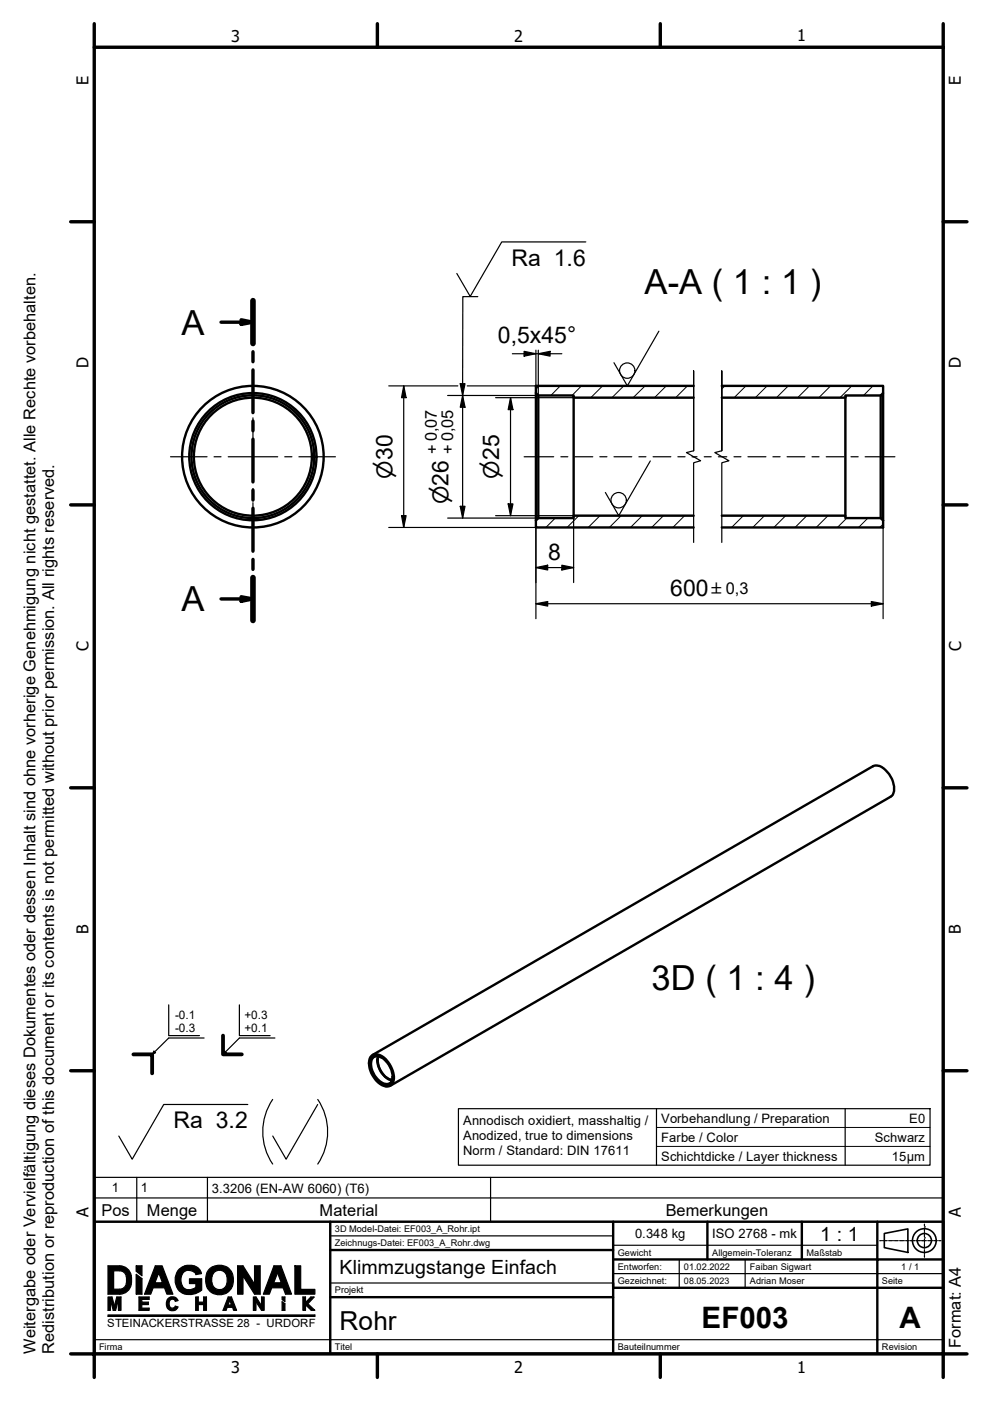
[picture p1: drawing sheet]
<svg xmlns="http://www.w3.org/2000/svg" width="210mm" height="297mm" viewBox="0 0 210 297" stroke-linecap="round" stroke-linejoin="round" font-family="sans-serif">
<!-- layer: Hatch (ISO) -->
<g fill="none" stroke="#000" stroke-width=".21">
<path d="M114.3 81.8l-.7 .7M118.8 81.8l-2 2M123.3 81.8l-2 2M127.8 81.8l-2.5 2.5M132.2 81.8l-2.4 2.5M136.8 81.8l-2.6 2.5M141.3 81.8l-2.5 2.5M145.8 81.8l-2.5 2.5M153.7 81.8l-.7 .7M158.2 81.8l-2.5 2.5M162.6 81.8l-2.5 2.5M167.1 81.8l-2.5 2.5"/>
<path d="M171.6 81.8l-2.5 2.5M176.1 81.8l-2.5 2.5M180.6 81.8l-2.5 2.5M185.1 81.8l-2 2M117.7 109.8l-2 2M122.7 109.3l-2.5 2.5M127.2 109.3l-2.5 2.5M131.7 109.3l-2.5 2.5M136.2 109.3l-2.5 2.5M140.7 109.3l-2.5 2.5M145.2 109.3l-2.5 2.5M153.1 109.3l-.1 .1"/>
<path d="M157.6 109.3l-2.5 2.5M162.1 109.3l-2.5 2.5M166.6 109.3l-2.5 2.5M171.1 109.3l-2.5 2.5M175.6 109.3l-2.5 2.5M179.5 109.8l-2 2M184 109.8l-2 2M187.2 111.2l-.7 .6"/>
</g>
<!-- layer: Visible (ISO) -->
<g fill="none" stroke="#000" stroke-width=".51">
<path d="M113.6 83.3v27M114.1 83.8v26M121.6 84.3v25M147.1 81.8h-33.5v1.5l.5 .5h7.5v.5h25.5M153 81.8h34.2v1.5l-.5 .5M153 84.3h26.2M179.2 84.3v25M186.7 83.8h-7.5v.5M186.7 83.8v26M187.2 83.3v28.5h-34.2M121.6 109.3v.5h-7.5l-.5 .5v1.5h33.5M121.6 109.3h25.5"/>
<path d="M153 109.3h26.2v.5h7.5l.5 .5M78.7 223.9a2.33 2.33 0 0 1 3.1 .7 5.1 5.1 0 0 1 1.5 5 1.7 1.7 0 0 1-2.7 .2 5.1 5.1 0 0 1-2.1-5.7zM78.9 224.3a1.91 1.91 0 0 1 2.8 .6 4.4 4.4 0 0 1 1.3 4.6 1.77 1.77 0 0 1-2.8-.3 4.6 4.6 0 0 1-1.5-4.6zM79 223.7l106.1-61.2a2.56 2.56 0 0 1 3 1.2 4.8 4.8 0 0 1 1.2 4.8l-.5 .4-106 61.3M80.1 223.9a4.5 4.5 0 0 0 3 5.2M80.3 224a4.3 4.3 0 0 0 2.8 5M80.9 224.2a1.38 1.38 0 0 0-1.6-.1 1.38 1.38 0 0 0-.6 1.5 4.6 4.6 0 0 0 3 4.2 1.28 1.28 0 0 0 1.6-1.6"/>
<circle cx="53.6" cy="96.8" r="12.5"/>
<circle cx="53.6" cy="96.8" r="13.5"/>
<circle cx="53.6" cy="96.8" r="13"/>
<circle cx="53.6" cy="96.8" r="15"/>
</g>
<!-- layer: Break Line (ISO) -->
<path d="M147.1 95.6v-17v17l-1.6 .4 3 1.7-1.4 .4v16.9M153 95.6v-17v17l-1.4 .4 3 1.7-1.6 .4v16.9" fill="none" stroke="#000" stroke-width=".25"/>
<!-- layer: Hatch (ISO) -->
<g fill="#000">
<path d="M32.6 222.9l.2 .1-.5 .5zM32.3 223.5l.5-.5 .2 .2zM47.6 222.9l.2 .1-.5 .5zM47.3 223.5l.5-.5 .2 .2z"/>
<path d="M24.1 269.4v3.9h1.3a1.6 1.6 0 0 0 1.4-2.1 1.49 1.49 0 0 0-1.4-1.8zM22.9 268.4v6h2.5a2.83 2.83 0 0 0 2.5-3.6 2.59 2.59 0 0 0-2.5-2.4z" fill-rule="evenodd"/>
<path d="M22.9 275h.8l.6 1.9 .5-1.9h.9v2.8h-.6v-2.2l-.6 2.2h-.5l-.6-2.2v2.2h-.5z" fill-rule="evenodd"/>
<path d="M28.9 270.2l1.2 .9v3.3h-1.2z" fill-rule="evenodd"/>
<path d="M28.9 268.4h1.2v2.1l-1.2-.9z" fill-rule="evenodd"/>
<path d="M29.5 275h2.1v.5h-1.5v.6h1.4v.5h-1.4v.8h1.5v.4h-2.1z" fill-rule="evenodd"/>
<path d="M33.7 269.9l-.8 2.1h1.6zM32.9 268.4l-2.3 6h1.4l.5-1.4h2.4l.5 1.4h1.3l-2.3-6z" fill-rule="evenodd"/>
<path d="M35.5 275.4a1.28 1.28 0 0 1 2.1 .1l.1 .2-.5 .2a.73 .73 0 0 0-1-.4 .73 .73 0 0 0-.4 1 .72 .72 0 0 0 .5 .8 .72 .72 0 0 0 .9-.4l.5 .2a1.26 1.26 0 0 1-1.1 .8 1.26 1.26 0 0 1-1.2-.7l-.1-1z" fill-rule="evenodd"/>
<path d="M38 269.1a3.2 3.2 0 0 1 4.4 .2l.3 .7-1.2 .2a1.72 1.72 0 0 0-2.1-.7 1.72 1.72 0 0 0-1 2 1.84 1.84 0 0 0 1.1 1.8 1.84 1.84 0 0 0 2-.4v-.8h-1.3v-1h2.6v2.4a3.5 3.5 0 0 1-5.2-.3 3.5 3.5 0 0 1 .4-4.1z" fill-rule="evenodd"/>
<path d="M41.5 275h.5v1.1h1.2v-1.1h.6v2.8h-.6v-1.2h-1.2v1.2h-.5z" fill-rule="evenodd"/>
<path d="M45.5 269.7a2.46 2.46 0 0 0 .5 3.7 1.84 1.84 0 0 0 1.8-.6 1.84 1.84 0 0 0 .3-1.9 1.61 1.61 0 0 0-.9-1.5 1.61 1.61 0 0 0-1.7 .3zM44.7 268.8a3.5 3.5 0 0 0 .3 5.3 3 3 0 0 0 3.4-.2 3 3 0 0 0 1-3.2 2.95 2.95 0 0 0-4.7-1.9z" fill-rule="evenodd"/>
<path d="M48.7 275.7l-.4 1h.8zM48.4 275l-1.1 2.8h.6l.3-.6h1.1l.2 .6h.7l-1.1-2.8z" fill-rule="evenodd"/>
<path d="M50.4 268.4h1.1l2.5 3.9v-3.9h1.2v6h-1.2l-2.5-3.9v3.9h-1.1z" fill-rule="evenodd"/>
<path d="M53.7 275h.6l1.2 1.8v-1.8h.5v2.8h-.5l-1.2-1.8v1.8h-.6z" fill-rule="evenodd"/>
<path d="M58.8 269.9l-.8 2.1h1.6zM58.1 268.4l-2.3 6h1.3l.5-1.4h2.4l.5 1.4h1.3l-2.2-6z" fill-rule="evenodd"/>
<path d="M59.8 276l.6 .4v1.4h-.6z" fill-rule="evenodd"/>
<path d="M59.8 275h.6v1l-.6-.5z" fill-rule="evenodd"/>
<path d="M62.5 268.4h1.3v5h3v1h-4.3z" fill-rule="evenodd"/>
<path d="M64.2 275h.6v1.2l1.1-1.2h.7l-1.3 1.4 1.5 1.4h-.8l-1.1-1-.1 .1v.9h-.6z" fill-rule="evenodd"/>
</g>
<path d="M22.9 278.9h43.9" fill="none" stroke="#000" stroke-width=".3"/>
<!-- layer: Section Line (ISO) -->
<g fill="none" stroke="#000" stroke-width=".72">
<path d="M46.9 68.3h6.7M51.1 67.8l2.5 .5-2.5 .5zM53.6 63.7v9.1M53.6 74.6v2.1M53.6 78.4v9.1M53.6 89.3v2M53.6 93.1v9.1M53.6 103.9v2.1M53.6 107.8v9.1M53.6 118.6v2.1M46.9 127h6.7M51.1 126.5l2.5 .5-2.5 .5z"/>
<path d="M53.6 122.5v9.1"/>
</g>
<path d="M53.6 63.7v9.1M53.6 122.5v9.1" fill="none" stroke="#000" stroke-width="1.2"/>
<path d="M51.1 67.8l2.5 .5-2.5 .5zM51.1 126.5l2.5 .5-2.5 .5z" fill="#000"/>
<!-- layer: Symbol (ISO) -->
<g fill="none" stroke="#000" stroke-width=".25">
<path d="M124.2 51.3h-17.8l-6.7 11.6-2.8-4.9M101.3 62.9h-3.2v20.9M139.7 70.2l-6.7 11.6-2.8-4.9M97.6 81.4h1l-.5 2.4zM137.9 97.7l-6.7 11.6-2.8-4.9M52.5 234.2h-17.8l-6.7 11.6-2.8-4.9M57.8 233.1a12.2 12.2 0 0 0 0 13.7M67.4 234.2l-6.7 11.6-2.9-4.9M67.4 233.1a12.2 12.2 0 0 1 0 13.7M20 254h180v-4.4h-180v9.4h180v-5M29 249.6v9.4M44 249.6v9.4"/>
<path d="M104 249.6v9.4"/>
<circle cx="133" cy="78.6" r="1.63"/>
<circle cx="131.2" cy="106.1" r="1.63"/>
</g>
<!-- layer: Border (ISO) -->
<g fill="none" stroke="#000" stroke-width=".72">
<path d="M20 10h180v277h-180zM20 5v5M80 5v5M140 5v5M200 5v5M15 47h5M200 47h5M15 107h5M200 107h5M15 167h5M200 167h5M15 227h5"/>
<path d="M200 227h5M15 287h5v5M80 287v5M140 287v5M205 287h-5v5"/>
</g>
<!-- layer: Title (ISO) -->
<g fill="none" stroke="#000" stroke-width=".25">
<path d="M196 259.5v.4M28.9 270.2l1.2 .9M59.8 276l.6 .4M70 262h60M70 272h60M130 264h56M130 270h70M144 267v6M158 267v6M186.5 263h.4M187.1 263h.1M187.3 263h.7"/>
<path d="M188.3 263h.1M188.5 263h.7M189.4 263h.1M189.7 263h.7M190.6 263h.1M190.8 263h.8M191.8 263h.1M192 263h.8M193 263h.1M193.2 263h.8M194.2 263h.1M194.4 263h.8"/>
<path d="M195.4 263h.1M195.6 263h.7M196 260.1h.1M196 262.5h.1M196 260.3v.8M196 261.3h.1M196 261.5v.7M196 262.7v.7M196 263.6h.1M196 263.8v.8M196 264.8h.1M196 265v.8"/>
<path d="M196 265.9v.1M196 266.2v.4M196.5 263h.1M196.8 263h.7M197.7 263h.1M198 263h.7M198.9 263h.1M199.1 263h.4M20 284h180"/>
</g>
<!-- layer: Sketch Geometry (ISO) -->
<g fill="none" stroke="#000" stroke-width=".25">
<path d="M35.8 213v6.6h6.5M50.8 213v6.6h6.5M32.6 222.9l.4 .3-.7 .3zM43.3 220.1h-7.5l-3.5 3.4M47.6 222.9l.4 .3-.7 .3zM58.3 220.1h-7.5l-3.5 3.4M97.2 235.1h100v11.9h-100zM139.2 235.1v11.9M179.2 235.1v11.9M22.9 278.8h43.9v.3h-43.9zM22.9 275h.8l.6 1.9 .5-1.9h.9v2.8h-.6v-2.2l-.6 2.2h-.5l-.6-2.2v2.2h-.5zM26.8 270.6a2.15 2.15 0 0 1-1 2.7h-1.7v-3.9a2.37 2.37 0 0 1 2.3 .5l.4 .7"/>
<path d="M27.8 272.3a3.1 3.1 0 0 0-1.8-3.9h-3.1v6h2.5a2.48 2.48 0 0 0 2.4-2.1M28.9 268.4v1.2v-1.2M28.9 270.2v4.2v-4.2M28.9 268.4h1.2v2.1l-1.2-.9M29.5 275h2.1v.5h-1.5v.6h1.4v.5h-1.4v.8h1.5v.4h-2.1zM30.1 271.1v3.3h-1.2M32.9 268.4h1.5l2.3 6h-1.3l-.5-1.4h-2.4l-.5 1.4h-1.4zM33.7 269.9l.8 2.1h-1.6zM35.5 275.5l-.2 1.1 .2 .7M36.1 275l-.6 .5M36.1 275h.8a1.09 1.09 0 0 1 .8 .8M36.8 275.5l.4 .4 .5-.2"/>
<path d="M36.8 275.5a.95 .95 0 0 0-1 .7 .95 .95 0 0 0 .5 1.1h.5M37.2 276.9l-.4 .4M37.2 276.9l.5 .2M37.7 277.1a1.25 1.25 0 0 1-1 .8 1.25 1.25 0 0 1-1.2-.6M38.6 272.6a1.9 1.9 0 0 0 2.9 .3M39.1 268.5a3.2 3.2 0 0 0-1.7 4.2 3.2 3.2 0 0 0 4.4 1.4l.9-.6M39.1 268.4a2.74 2.74 0 0 1 3.6 1.6l-1.2 .2M40 269.4l1.1 .3M40 269.3a2.08 2.08 0 0 0-1.3 3.3M41.2 269.7l.4 .5M41.5 275h.5v1.1h1.2v-1.1h.6v2.8h-.6v-1.2h-1.2v1.2h-.5zM41.5 272.9v-.8h-1.3v-1h2.6v2.4"/>
<path d="M44.9 270.6a2 2 0 0 0 1.8 2.8h.2M45 274.1a3.3 3.3 0 0 0 3.1 0M45.1 268.6a3.4 3.4 0 0 0-.1 5.5M45.2 268.6a3 3 0 0 1 3.4 .4 3 3 0 0 1 .8 3.3l-.5 1.1-.8 .7M45.7 269.6l-.5 .4-.2 .6M45.7 269.6a1.58 1.58 0 0 1 2.4 1M48.1 270.5v1.6M48.1 272.1a1.63 1.63 0 0 1-1.3 1.3M48.4 275h.7l1.1 2.8h-.7l-.2-.6h-1.1l-.3 .6h-.6zM48.7 275.7l.4 1h-.8zM50.4 268.4h1.1l2.5 3.9v-3.9h1.2v6h-1.2l-2.5-3.9v3.9h-1.1zM53.7 275h.6l1.2 1.8v-1.8h.5v2.8h-.5l-1.2-1.8v1.8h-.6z"/>
<path d="M58.1 268.4h1.5l2.2 6h-1.3l-.5-1.4h-2.4l-.5 1.4h-1.3zM58.8 269.9l.8 2.1h-1.6zM59.8 275h.6v1l-.6-.5zM59.8 276v1.8h.6v-1.4M62.5 268.4h1.3v5h3v1h-4.3zM64.2 275h.6v1.2l1.1-1.2h.7l-1.3 1.4 1.5 1.4h-.8l-1.1-1-.1 .1v.9h-.6z"/>
</g>
<!-- layer: Title (ISO) -->
<path d="M70 259h60v6M130 259h56M150 259v8M170 259v8M70 265h60v10M70 275h60v12M130 267h56v-8h14v28h-180v-28h50v28M200 267h-14v6h-56v-1M200 273h-14v14" fill="none" stroke="#000" stroke-width=".51"/>
<g fill="none" stroke="#000" stroke-width=".34">
<path d="M187.5 261.5l5-1v5l-5-1z"/>
<circle cx="196" cy="263" r="2.52"/>
<circle cx="196" cy="263" r="1.5"/>
</g>
<!-- layer: Center Mark (ISO) -->
<path d="M53.6 79.3v7.8M36.2 96.8h7.7M45.4 96.8h1.5M48.4 96.8h10.5M53.6 88.6v1.5M53.6 91.6v10.5M60.4 96.8h1.5M63.4 96.8h7.7M53.6 103.6v1.5M53.6 106.6v7.7" fill="none" stroke="#000" stroke-width=".25"/>
<!-- layer: Dimension (ISO) -->
<g fill="none" stroke="#000" stroke-width=".25">
<path d="M108.6 75h10.5M111.1 74.5l2.5 .5-2.5 .5zM113.6 74.2v9.1M114.1 75l2.5-.5v1zM114.1 74.2v9.6h-19.2M82.4 81.8h14.7M85.6 81.8l.5 2.5h-1zM85.6 81.8v30M98.1 83.8l.5 2.5h-1zM98.1 83.8v26M99.1 81.8h14.5M105.1 84.3h16.5"/>
<path d="M108.2 84.3l.6 2.6h-1.1zM108.2 84.3v25M82.4 111.8h31.2M85.1 109.3h1l-.5 2.5zM94.9 109.8h19.2M97.6 107.3h1l-.5 2.5zM105.1 109.3h16.5v14.2M107.7 106.8h1.1l-.6 2.5zM113.6 110.3v20.9M119.1 119.8l2.5 .5-2.5 .5zM187.2 110.3v20.9M113.6 120.3l2.5-.5v1z"/>
<path d="M113.6 128l2.5-.5v1zM113.6 120.3h8M113.6 128h73.6M184.7 127.5l2.5 .5-2.5 .5z"/>
</g>
<path d="M111.1 74.5l2.5 .5-2.5 .5zM114.1 75l2.5-.5v1zM85.6 81.8l.5 2.5h-1zM98.1 83.8l.5 2.5h-1zM108.2 84.3l.6 2.6h-1.1zM85.1 109.3h1l-.5 2.5zM97.6 107.3h1l-.5 2.5zM107.7 106.8h1.1l-.6 2.5zM113.6 120.3l2.5-.5v1zM113.6 128l2.5-.5v1zM119.1 119.8l2.5 .5-2.5 .5zM184.7 127.5l2.5 .5-2.5 .5z" fill="#000"/>
<!-- layer: Centerline (ISO) -->
<g fill="none" stroke="#000" stroke-width=".25">
<path d="M111.1 96.8h6.3M118.9 96.8h1.5M121.9 96.8h3.8M127.2 96.8h1.5M130.2 96.8h3.7M135.5 96.8h1.4M138.5 96.8h3.7M143.7 96.8h1.5M146.7 96.8h1.1M149.3 96.8h1.5M152.3 96.8h1.8M155.6 96.8h1.5"/>
<path d="M158.6 96.8h3.8M163.9 96.8h1.5M166.9 96.8h3.7M172.2 96.8h1.5M175.2 96.8h3.7M180.4 96.8h1.5M183.4 96.8h6.3"/>
</g>
<!-- layer: Symbol (ISO) -->
<path d="M97.6 81.4h1l-.5 2.4z" fill="#000"/>
<!-- layer: Sketch Geometry (ISO) -->
<path d="M139.2 239h58M139.2 243.1h58" fill="none" stroke="#000" stroke-width=".21"/>
<path d="M47.3 219.6v3.9h4M28.3 223.5h4v4.1" fill="none" stroke="#000" stroke-width=".8"/>
<g font-size="7.3">
<text x="136.7" y="62.4">A-A ( 1 : 1 )</text>
<text x="38.5" y="70.9">A</text>
<text x="38.5" y="129.6">A</text>
<text x="138.1" y="210">3D ( 1 : 4 )</text>
</g>
<g font-size="6.3">
<text x="148.8" y="281.5">EF003</text>
<text x="190.7" y="281.5">A</text>
</g>
<text font-size="5.5" x="72" y="282.1">Rohr</text>
<g font-size="4.9">
<text x="108.5" y="56.4">Ra 1.6</text>
<text x="105.5" y="72.8">0,5x45°</text>
<text x="116.2" y="118.7">8</text>
<text x="142.1" y="126.4">600</text>
<text x="36.8" y="239.3">Ra 3.2</text>
</g>
<g font-size="4.6">
<text x="83.2" y="101.5" transform="rotate(-90 83.2 101.5)">⌀30</text>
<text x="105.8" y="101.5" transform="rotate(-90 105.8 101.5)">⌀25</text>
<text x="95.1" y="106.9" transform="rotate(-90 95.1 106.9)">⌀26</text>
</g>
<g font-size="4.1">
<text x="173.9" y="263">1 : 1</text>
<text x="72" y="270.1">Klimmzugstange Einfach</text>
</g>
<g font-size="3.5">
<text x="92.8" y="96.3" transform="rotate(-90 92.8 96.3)">+ 0,07</text>
<text x="96.1" y="96.3" transform="rotate(-90 96.1 96.3)">+ 0,05</text>
<text x="21.5" y="257.8">Pos</text>
<text x="31.2" y="257.8">Menge</text>
<text x="67.8" y="257.8">Material</text>
<text x="141.1" y="257.8">Bemerkungen</text>
<text x="7.5" y="287" transform="rotate(-90 7.5 287)">Weitergabe oder Vervielfältigung dieses Dokumentes oder dessen Inhalt sind ohne vorherige Genehmigung nicht gestattet. Alle Rechte vorbehalten.</text>
<text x="11.5" y="287" transform="rotate(-90 11.5 287)">Redistribution or reproduction of this document or its contents is not permitted without prior permission. All rights reserved.</text>
<text x="203.8" y="285.8" transform="rotate(-90 203.8 285.8)">Format: A4</text>
</g>
<g font-size="3.4">
<text x="49" y="8.8">3</text>
<text x="109" y="8.8">2</text>
<text x="169" y="8.8">1</text>
<text x="18.8" y="18" transform="rotate(-90 18.8 18)">E</text>
<text x="203.8" y="18" transform="rotate(-90 203.8 18)">E</text>
<text x="18.8" y="78" transform="rotate(-90 18.8 78)">D</text>
<text x="203.8" y="78" transform="rotate(-90 203.8 78)">D</text>
<text x="18.8" y="138" transform="rotate(-90 18.8 138)">C</text>
<text x="203.8" y="138" transform="rotate(-90 203.8 138)">C</text>
<text x="18.8" y="198" transform="rotate(-90 18.8 198)">B</text>
<text x="203.8" y="198" transform="rotate(-90 203.8 198)">B</text>
<text x="18.8" y="258" transform="rotate(-90 18.8 258)">A</text>
<text x="203.8" y="258" transform="rotate(-90 203.8 258)">A</text>
<text x="49" y="291.1">3</text>
<text x="109" y="291.1">2</text>
<text x="169" y="291">1</text>
</g>
<text font-size="3.3" x="150.9" y="126">±0,3</text>
<g font-size="2.8">
<text x="98.2" y="238.6">Annodisch oxidiert, masshaltig /</text>
<text x="140.2" y="238.1">Vorbehandlung / Preparation</text>
<text x="192.8" y="238.1">E0</text>
<text x="98.2" y="241.8">Anodized, true to dimensions</text>
<text x="98.2" y="244.9">Norm / Standard: DIN 17611</text>
<text x="140.2" y="242.1">Farbe / Color</text>
<text x="185.5" y="242.1">Schwarz</text>
<text x="140.2" y="246.1">Schichtdicke / Layer thickness</text>
<text x="189.1" y="246.1">15µm</text>
<text x="23.7" y="252.8">1</text>
<text x="29.9" y="252.8">1</text>
<text x="44.9" y="252.8">3.3206 (EN-AW 6060) (T6)</text>
<text x="134.7" y="262.5">0.348 kg</text>
<text x="151" y="262.6">ISO 2768 - mk</text>
</g>
<g font-size="2.5">
<text x="37.1" y="216">-0.1</text>
<text x="37.1" y="218.8">-0.3</text>
<text x="51.8" y="216">+0.3</text>
<text x="51.8" y="218.8">+0.1</text>
</g>
<text font-size="2.4" x="22.7" y="281.4">STEINACKERSTRASSE 28 - URDORF</text>
<g font-size="1.9">
<text x="71" y="261.2">3D Model-Datei: EF003_A_Rohr.ipt</text>
<text x="71" y="264.2">Zeichnugs-Datei: EF003_A_Rohr.dwg</text>
<text x="131" y="269.3">Entworfen:</text>
<text x="131" y="266.3">Gewicht</text>
<text x="145" y="269.2">01.02.2022</text>
<text x="151" y="266.2">Allgemein-Toleranz</text>
<text x="159" y="269.3">Faiban Sigwart</text>
<text x="171" y="266.3">Maßstab</text>
<text x="191.1" y="269.3">1 / 1</text>
<text x="71" y="274.2">Projekt</text>
<text x="131" y="272.3">Gezeichnet:</text>
<text x="145" y="272.2">08.05.2023</text>
<text x="159" y="272.2">Adrian Moser</text>
<text x="187" y="272.3">Seite</text>
<text x="21" y="286.2">Firma</text>
<text x="71" y="286.2">Titel</text>
<text x="131" y="286.2">Bauteilnummer</text>
<text x="187" y="286.2">Revision</text>
</g>
</svg>
